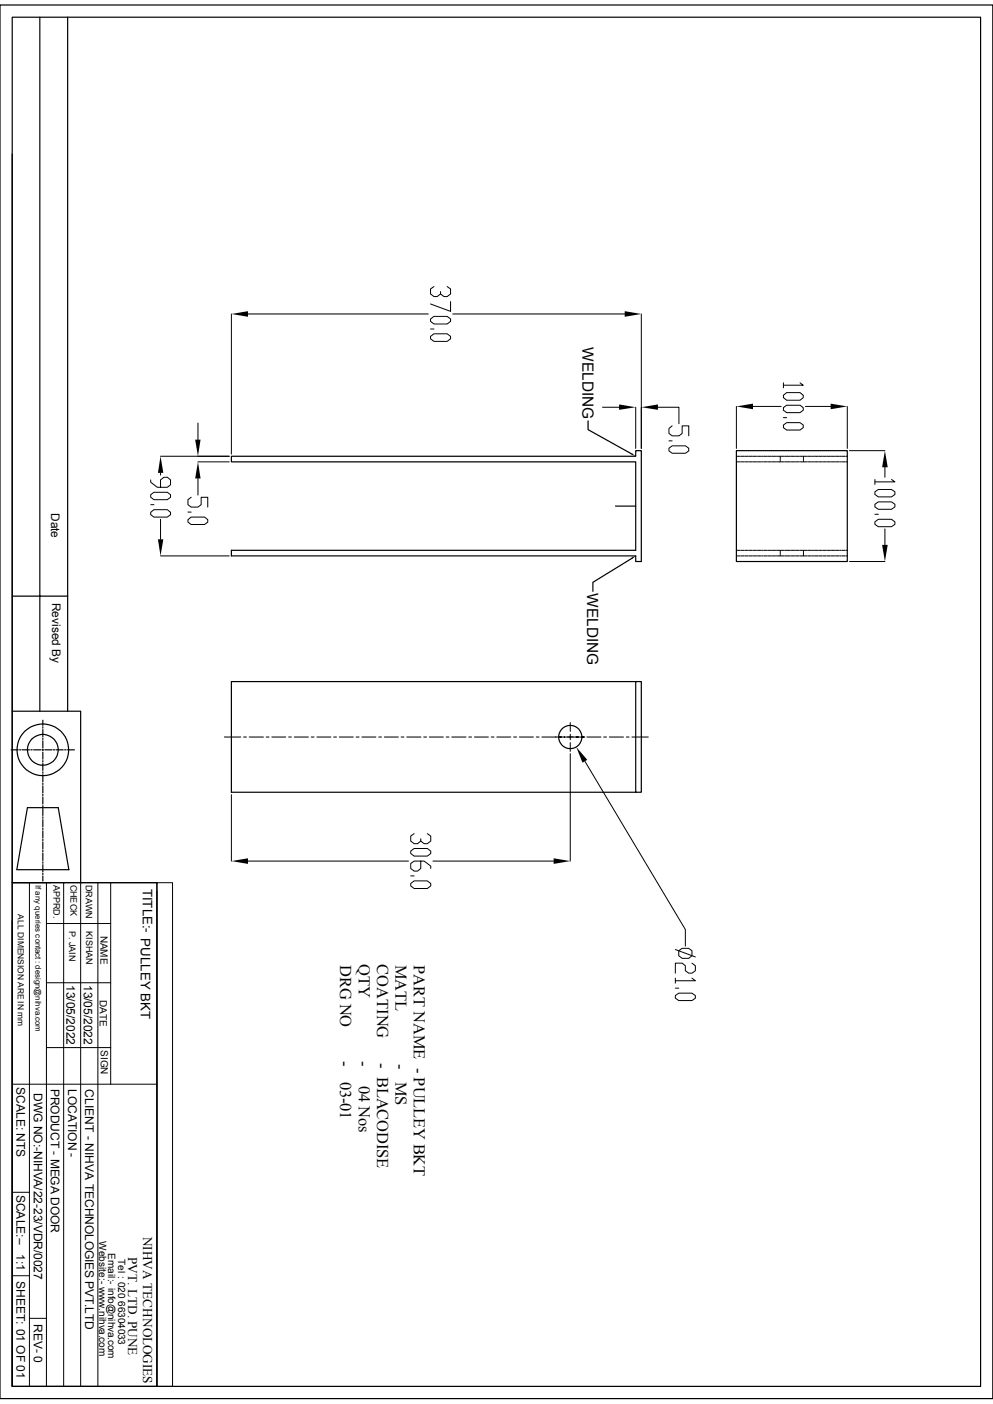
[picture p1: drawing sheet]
<svg xmlns="http://www.w3.org/2000/svg" width="210mm" height="297mm" viewBox="0 0 210 297" stroke-linecap="round" stroke-linejoin="round" font-family="sans-serif">
<g fill="none" stroke="#000" stroke-width=".25">
<path d="M0 1.1h210v294.8h-210zM2.6 3.6h204.8v289.7h-204.8zM8.4 3.6v146.9M14.3 3.6v146.9M2.6 32.6v117.9h14.5v36.2M48.9 96.5h85.6v-1.2h1.1v23.5h-1.1v-1.2h-85.6v-1.2h85.6v-18.7h-85.6zM124.4 89v1.9l9.2 5.2M155.7 95.3h23.5v23.5h-23.5zM130.2 107.1h4.3M133.6 118.1l-8.2 5.1v1.9M2.6 126.1h11.7M2.4 158.6h1.5"/>
<path d="M2.6 150.5v36.2M4.1 158.6h.3M4.7 158.6h1.5M6.5 158.6h.3M7.1 158.6h1.5M8.9 158.6h.3M9.1 152.4v1.1M9.1 153.8v.3M9.1 154.3v1.5M9.1 156.1v.3M9.1 156.7v1.5M9.1 158.5v.3"/>
<path d="M9.1 159.1v1.5M9.5 158.6h1.5M11.3 158.6h.3M11.9 158.6h1.5M13.7 158.6h.3M14.3 158.6h1.4M134.5 144.2h1.1v23.4h-1.1zM134.5 144.2h-85.6v23.4h85.6M5.8 170.9h6.5l2.3 13.1h-11zM9.1 160.9v.3M9.1 161.5v1.5M9.1 163.3v.3"/>
<path d="M9.1 163.9v1.5M9.1 165.7v.2M9.1 166.2v1.5M9.1 168v.3M9.1 168.6v1.5M9.1 170.4v.3M9.1 171v1.5M9.1 172.8v.3M9.1 173.4v1.5M9.1 175.2v.3M9.1 175.8v1.4M9.1 177.5v.3"/>
<path d="M9.1 178.1v1.5M9.1 179.9v.3M2.6 186.7h30.6v106.6h-30.6zM2.6 194.8v98.5M9.1 185.3v1.1M9.1 180.5v1.5M9.1 182.3v.3M9.1 182.9v1.5M9.1 184.7v.3"/>
<circle cx="9.1" cy="158.6" r="5.5"/>
<circle cx="9.1" cy="158.6" r="3.3"/>
<circle cx="120.6" cy="155.9" r="2.45"/>
</g>
<g fill="none" stroke="#000" stroke-width=".21">
<path d="M48.9 66.4v29.7M52.5 66.4h38.1M91.1 67.5l.7-.6h2.8l.7 .6v.5l-.7 .5h-2.8l-.7-.5zM91.1 71.2l.7-.6h2.8l.7 .6v.5l-.7 .5h-2.8l-.7-.5zM91.1 69.6h.7M91.8 60.6l-.7 .5v1.1l.7 .5h.7l.7-.5M94.6 60.6l.7 .5v1.1l-.7 .5h-.7l-.7-.5v-.5M95.3 63.8v2.1l-4.2-1.6M95.8 66.4h36.3M135.6 66.4v28.5M34 96.5h14.5M41.9 97.7h6.6"/>
<path d="M41.9 89.5v3.5M127.4 86.1h3.5M134.5 86.1v8.8M139.1 86.1h4.5v3.5M141.5 93.3h.7M141.5 94.8l.7-.5h2.8l.7 .5v.6l-.7 .5h-2.8l-.7-.5zM142.2 90.1l-.7 .5v1.1l.7 .5h1.4l.7-.5v-1.6h1.4v2.1M155.7 97.7h.3M155.7 96.5h.3M155.7 86v8.9M156.2 96.5h.3M156.2 97.7h.3"/>
<path d="M156.6 96.5h.3M156.6 97.7h.3M157.1 96.5h.3M157.1 97.7h.3M157.5 96.5h.3M157.5 97.7h.3M157.9 96.5h.3M157.9 97.7h.3M158.4 96.5h.3M158.4 97.7h.3M158.8 96.5h.3M158.8 97.7h.3"/>
<path d="M159.3 86h5.9M159.3 96.5h.3M159.3 97.7h.3M159.7 96.5h.3M159.7 97.7h.3M160.2 96.5h.3M160.2 97.7h.3M160.6 96.5h.3M160.6 97.7h.3M161.1 96.5h.3M161.1 97.7h.3M161.5 96.5h.3"/>
<path d="M161.5 97.7h.3M162 96.5h.3M162 97.7h.3M162.4 96.5h.3M162.4 97.7h.3M162.9 96.5h.3M162.9 97.7h.3M163.3 96.5h.3M163.3 97.7h.3M163.7 96.5h.3M163.7 97.7h.3M164.2 96.5h.3"/>
<path d="M164.2 97.7h.3M164.6 96.5h.3M164.6 97.7h.3M165 96.5v.3M165 96.9v.3M165 97.4v.3M165.1 96.5h.3M165.1 97.7h.3M165.5 96.5h.3M165.5 97.7h.3M165.7 83.6l.7-.5h2.8l.7 .5v.5l-.7 .6h-2.8l-.7-.6zM165.7 86.2l.7-.5h2.8l.7 .5v.6l-.7 .5h-2.8l-.7-.5z"/>
<path d="M165.7 89.9l.7-.5h2.8l.7 .5v.6l-.7 .5h-2.8l-.7-.5zM165.7 81v1M165.7 88.3h.7M166 96.5h.3M166 97.7h.3M166.4 96.5h.4M166.4 97.7h.4M166.9 96.5h.3M166.9 97.7h.3M167.3 96.5h.3M167.3 97.7h.3M167.8 96.5h.3"/>
<path d="M167.8 97.7h.3M168.2 96.5h.3M168.2 97.7h.3M168.7 96.5h.3M168.7 97.7h.3M169.1 96.5h.3M169.1 97.7h.3M169.2 81l.7 .5h-4.2M169.5 96.5h.3M169.5 97.7h.3M169.9 96.5v.3M169.9 96.9v.3"/>
<path d="M169.9 97.4v.3M170 96.5h.3M170 97.7h.3M170.3 86h5.4M170.4 96.5h.3M170.4 97.7h.3M170.9 96.5h.3M170.9 97.7h.3M171.3 96.5h.3M171.3 97.7h.3M171.8 96.5h.3M171.8 97.7h.3"/>
<path d="M172.3 96.5h.3M172.3 97.7h.3M172.7 96.5h.3M172.7 97.7h.3M173.1 96.5h.3M173.1 97.7h.3M173.6 96.5h.3M173.6 97.7h.3M174 96.5h.3M174 97.7h.3M174.5 96.5h.3M174.5 97.7h.3"/>
<path d="M174.9 96.5h.3M174.9 97.7h.3M175.3 96.5h.3M175.3 97.7h.3M175.8 96.5h.3M175.8 97.7h.3M176.2 96.5h.3M176.2 97.7h.3M176.7 96.5h.3M176.7 97.7h.3M177.1 96.5h.3M177.1 97.7h.3"/>
<path d="M177.6 96.5h.3M177.6 97.7h.3M178.1 96.5h.3M178.1 97.7h.3M178.5 96.5h.3M178.5 97.7h.3M178.9 96.5h.3M178.9 97.7h.3M179.2 86v8.9M179.7 95.3h7.5M187.2 98.8v2.2M31.9 104.6l.7-.5h2.8l.7 .5v.6l-.7 .5h-2.8l-.7-.5z"/>
<path d="M31.9 108.4l.7-.6h2.8l.7 .6v.5l-.7 .5h-2.8l-.7-.5zM31.9 101.5v.5l1.4 1.1h2.1l.7-.5v-1.1l-.7-.5h-.7l-.7 .5v1.6M31.9 106.8h.7M34 117.6h14.5M34 100v.5M34 109.9v4.2M39.8 108.3h.6M39.8 109.9l.6-.5h2.9l.6 .5v.5l-.6 .6h-2.9l-.6-.6zM40.4 105.2l-.6 .5v1.1l.6 .5h1.5l.6-.5v-1.6h1.4v2.1M41.9 101.2v3.5M155.7 117.6h.3M155.7 116.4h.3"/>
<path d="M156.2 116.4h.3M156.2 117.6h.3M156.6 116.4h.3M156.6 117.6h.3M157.1 116.4h.3M157.1 117.6h.3M157.5 116.4h.3M157.5 117.6h.3M157.9 116.4h.3M157.9 117.6h.3M158.4 116.4h.3M158.4 117.6h.3"/>
<path d="M158.8 116.4h.3M158.8 117.6h.3M159.3 116.4h.3M159.3 117.6h.3M159.7 116.4h.3M159.7 117.6h.3M160.2 116.4h.3M160.2 117.6h.3M160.6 116.4h.3M160.6 117.6h.3M161.1 116.4h.3M161.1 117.6h.3"/>
<path d="M161.5 116.4h.3M161.5 117.6h.3M162 116.4h.3M162 117.6h.3M162.4 116.4h.3M162.4 117.6h.3M162.9 116.4h.3M162.9 117.6h.3M163.3 116.4h.3M163.3 117.6h.3M163.7 116.4h.3M163.7 117.6h.3"/>
<path d="M164.2 116.4h.3M164.2 117.6h.3M164.6 116.4h.3M164.6 117.6h.3M165 116.4v.3M165 116.8v.4M165 117.3v.3M165.1 116.4h.3M165.1 117.6h.3M165.5 116.4h.3M165.5 117.6h.3M166 116.4h.3"/>
<path d="M166 117.6h.3M166.4 116.4h.4M166.4 117.6h.4M166.9 116.4h.3M166.9 117.6h.3M167.3 116.4h.3M167.3 117.6h.3M167.8 116.4h.3M167.8 117.6h.3M168.2 116.4h.3M168.2 117.6h.3M168.7 116.4h.3"/>
<path d="M168.7 117.6h.3M169.1 116.4h.3M169.1 117.6h.3M169.5 116.4h.3M169.5 117.6h.3M169.9 116.4v.3M169.9 116.8v.4M169.9 117.3v.3M170 116.4h.3M170 117.6h.3M170.4 116.4h.3M170.4 117.6h.3"/>
<path d="M170.9 116.4h.3M170.9 117.6h.3M171.3 116.4h.3M171.3 117.6h.3M171.8 116.4h.3M171.8 117.6h.3M172.3 116.4h.3M172.3 117.6h.3M172.7 116.4h.3M172.7 117.6h.3M173.1 116.4h.3M173.1 117.6h.3"/>
<path d="M173.6 116.4h.3M173.6 117.6h.3M174 116.4h.3M174 117.6h.3M174.5 116.4h.3M174.5 117.6h.3M174.9 116.4h.3M174.9 117.6h.3M175.3 116.4h.3M175.3 117.6h.3M175.8 116.4h.3M175.8 117.6h.3"/>
<path d="M176.2 116.4h.3M176.2 117.6h.3M176.7 116.4h.3M176.7 117.6h.3M177.1 116.4h.3M177.1 117.6h.3M177.6 116.4h.3M177.6 117.6h.3M178.1 116.4h.3M178.1 117.6h.3M178.5 116.4h.3M178.5 117.6h.3"/>
<path d="M178.9 116.4h.3M178.9 117.6h.3M179.7 118.8h7.5M185 101.4v1.1M185 108.8h.8M185 104.1l.8-.6h2.8l.7 .6v.5l-.7 .5h-2.8l-.8-.5zM185 106.7l.8-.5h2.8l.7 .5v.5l-.7 .5h-2.8l-.8-.5zM185 110.4l.8-.5h2.8l.7 .5v.5l-.7 .5h-2.8l-.8-.5zM187.2 111.9v3.4M188.6 101.4l.7 .5h-4.3M47.5 155.9h3.4M51.5 155.9h.6"/>
<path d="M52.7 155.9h3M56.3 155.9h.6M57.5 155.9h3M61 155.9h.6M62.2 155.9h3M65.8 155.9h.6M67 155.9h3M70.6 155.9h.6M71.8 155.9h2.9M75.3 155.9h.6M76.5 155.9h3M80.1 155.9h.6"/>
<path d="M81.3 155.9h2.9M84.8 155.9h.6M86 155.9h3M89.6 155.9h.6M90.8 155.9h3M94.4 155.9h.6M95.5 155.9h3.1M99.1 155.9h.6M100.3 155.9h3M103.9 155.9h.6M105.1 155.9h2.9M108.6 155.9h.7"/>
<path d="M109.9 155.9h2.9M113.4 155.9h.6M114.6 155.9h9.1M120 155.9h.6v.6M120.6 155.9h.1M120.6 155.3v.6h.6M120.6 159.4v22.8M120.6 152.9v1.8M120.6 157.1v1.9M124.1 155.9h3M127.7 155.9h.6M128.9 155.9h3"/>
<path d="M132.5 155.9h.6M133.6 155.9h3.5M48.9 168.1v14.1M87.6 176.4l-.7 .5v1l.7 .6h.7l.7-.6M90.4 176.4l.7 .5v1l-.7 .6h-.7l-.7-.6v-.5M123.7 161l21.2 35.6v3.6M2.6 186.7h30.6M6.2 186.7v106.6M9.8 195.4h13.6M9.8 186.7v106.6M13.5 186.7v106.6M17.1 186.7v106.6"/>
<path d="M20.7 186.7v106.6M23.4 186.7v42.7M33.2 186.7h3.3v106.6h-3.3zM33.2 188.6v104.7M52.5 182.2h33.9M86.9 180l.7-.5h2.8l.7 .5v.6l-.7 .5h-2.8l-.7-.5zM86.9 186.9l.7-.5h2.8l.7 .5v.5l-.7 .6h-2.8l-.7-.6zM86.9 185.3h.7M89 182.2v1.5l-.7 .6h-.7l-.7-.6v-1l.7-.5h2.1l1.4 1v.5M91.6 182.2h25.5M9.8 207.9h13.6M142.8 210.6l.8-.5h2.7l.8 .5v.6l-.8 .5h-2.7l-.8-.5z"/>
<path d="M142.8 200.9l4.3 1.5M142.8 206.9v1.1M142.8 209h.8M143.6 201.1l.7-.5h1.4l.6 .5v1.1l-.6 .5h-1.4l-.7-.5zM146.3 203.8l.8 .5v1.1l-.8 .5h-.6l-.8-.5v-1.1l-.6-.5h-1.5v2.1M146.3 206.9l.8 .6h-4.3M2.6 229.4h30.6M9.8 221.6h13.6M2.6 252.2h3.6M2.6 269.9h3.6M6.2 278.9h3.6"/>
</g>
<g fill="#000">
<path d="M48.9 66.4l3.6-.6v1.2zM132.1 65.8l3.5 .6-3.5 .6zM41.3 93h1.1l-.5 3.5zM130.9 85.6l3.6 .5-3.6 .6zM133.7 95.9l.8 .6-.9-.3zM135.6 86.1l3.5-.5v1.1zM155.7 86l3.6-.6v1.2zM175.7 85.4l3.5 .6-3.5 .6zM187.2 95.3l.5 3.5h-1.1zM34 96.5l.5 3.5h-1.1zM33.4 114.1h1.1l-.5 3.5zM41.9 97.7l.5 3.5h-1.1z"/>
<path d="M133.6 117.9l.9-.3-.8 .6zM186.6 115.3h1.1l-.5 3.5zM121.9 158l2.3 2.7-1 .6zM48.9 182.2l3.6-.6v1.2zM117.1 181.6l3.5 .6-3.5 .6z"/>
</g>
<g font-size="3.5">
<text x="72" y="204.1" transform="rotate(90 72 204.1)">DRG NO</text>
<text x="75.9" y="204" transform="rotate(90 75.9 204)">QTY</text>
<text x="79.8" y="204" transform="rotate(90 79.8 204)">COATING</text>
<text x="83.7" y="204.1" transform="rotate(90 83.7 204.1)">MATL</text>
<text x="87.5" y="204.1" transform="rotate(90 87.5 204.1)">PART NAME - PULLEY BKT</text>
<text x="72" y="224.4" transform="rotate(90 72 224.4)">-</text>
<text x="75.9" y="224.4" transform="rotate(90 75.9 224.4)">-</text>
<text x="79.8" y="225" transform="rotate(90 79.8 225)">- BLACODISE</text>
<text x="83.7" y="225.1" transform="rotate(90 83.7 225.1)">-</text>
<text x="72" y="228.9" transform="rotate(90 72 228.9)">03-01</text>
<text x="75.9" y="229.8" transform="rotate(90 75.9 229.8)">04 Nos</text>
<text x="83.7" y="228.9" transform="rotate(90 83.7 228.9)">MS</text>
</g>
<g font-size="3.3">
<text x="123.2" y="73.5" transform="rotate(90 123.2 73.5)">WELDING</text>
<text x="124.2" y="125.5" transform="rotate(90 124.2 125.5)">WELDING</text>
</g>
<g font-size="2.8">
<text x="30.2" y="188" transform="rotate(90 30.2 188)">TITLE:- PULLEY BKT</text>
<text x="30.3" y="261.6" transform="rotate(90 30.3 261.6)">NIHVA TECHNOLOGIES</text>
<text x="27.1" y="265.9" transform="rotate(90 27.1 265.9)">PVT. LTD. PUNE</text>
</g>
<g font-size="2.5">
<text x="10.8" y="108.5" transform="rotate(90 10.8 108.5)">Date</text>
<text x="11" y="127.5" transform="rotate(90 11 127.5)">Revised By</text>
<text x="14.1" y="208.4" transform="rotate(90 14.1 208.4)">13/05/2022</text>
<text x="17.7" y="208.3" transform="rotate(90 17.7 208.3)">13/05/2022</text>
<text x="3.5" y="230" transform="rotate(90 3.5 230)">SCALE: NTS</text>
<text x="7.2" y="231.2" transform="rotate(90 7.2 231.2)">DWG NO:-NIHVA/22-23/VDR/0027</text>
<text x="10.8" y="230.3" transform="rotate(90 10.8 230.3)">PRODUCT - MEGA DOOR</text>
<text x="14.4" y="230.3" transform="rotate(90 14.4 230.3)">LOCATION -</text>
<text x="18" y="230.4" transform="rotate(90 18 230.4)">CLIENT - NIHVA TECHNOLOGIES PVT.LTD</text>
<text x="3.5" y="252.7" transform="rotate(90 3.5 252.7)">SCALE:--</text>
<text x="3.5" y="265.3" transform="rotate(90 3.5 265.3)">1:1</text>
<text x="3.5" y="271" transform="rotate(90 3.5 271)">SHEET: 01 OF 01</text>
<text x="7.2" y="280" transform="rotate(90 7.2 280)">REV- 0</text>
</g>
<g font-size="2.1">
<text x="21.3" y="197.9" transform="rotate(90 21.3 197.9)">NAME</text>
<text x="21.1" y="211.5" transform="rotate(90 21.1 211.5)">DATE</text>
<text x="21.3" y="222.1" transform="rotate(90 21.3 222.1)">SIGN</text>
<text x="21" y="262.6" transform="rotate(90 21 262.6)">Website:- www.nihva.com</text>
<text x="22.9" y="265" transform="rotate(90 22.9 265)">Email:- info@nihva.com</text>
<text x="25" y="266.3" transform="rotate(90 25 266.3)">Tel : 020 66304033</text>
</g>
<g font-size="1.9">
<text x="11.3" y="187.2" transform="rotate(90 11.3 187.2)">APPRD.</text>
<text x="14.9" y="187.1" transform="rotate(90 14.9 187.1)">CHECK</text>
<text x="18.1" y="187.2" transform="rotate(90 18.1 187.2)">DRAWN</text>
<text x="14.6" y="196.9" transform="rotate(90 14.6 196.9)">P. JAIN</text>
<text x="18.2" y="197" transform="rotate(90 18.2 197)">KISHAN</text>
</g>
<text font-size="1.8" x="3.8" y="193.4" transform="rotate(90 3.8 193.4)">ALL DIMENSION ARE IN mm</text>
<text font-size="1.7" x="7.5" y="187.2" transform="rotate(90 7.5 187.2)">If any queries contact : design@nihva.com</text>
</svg>
